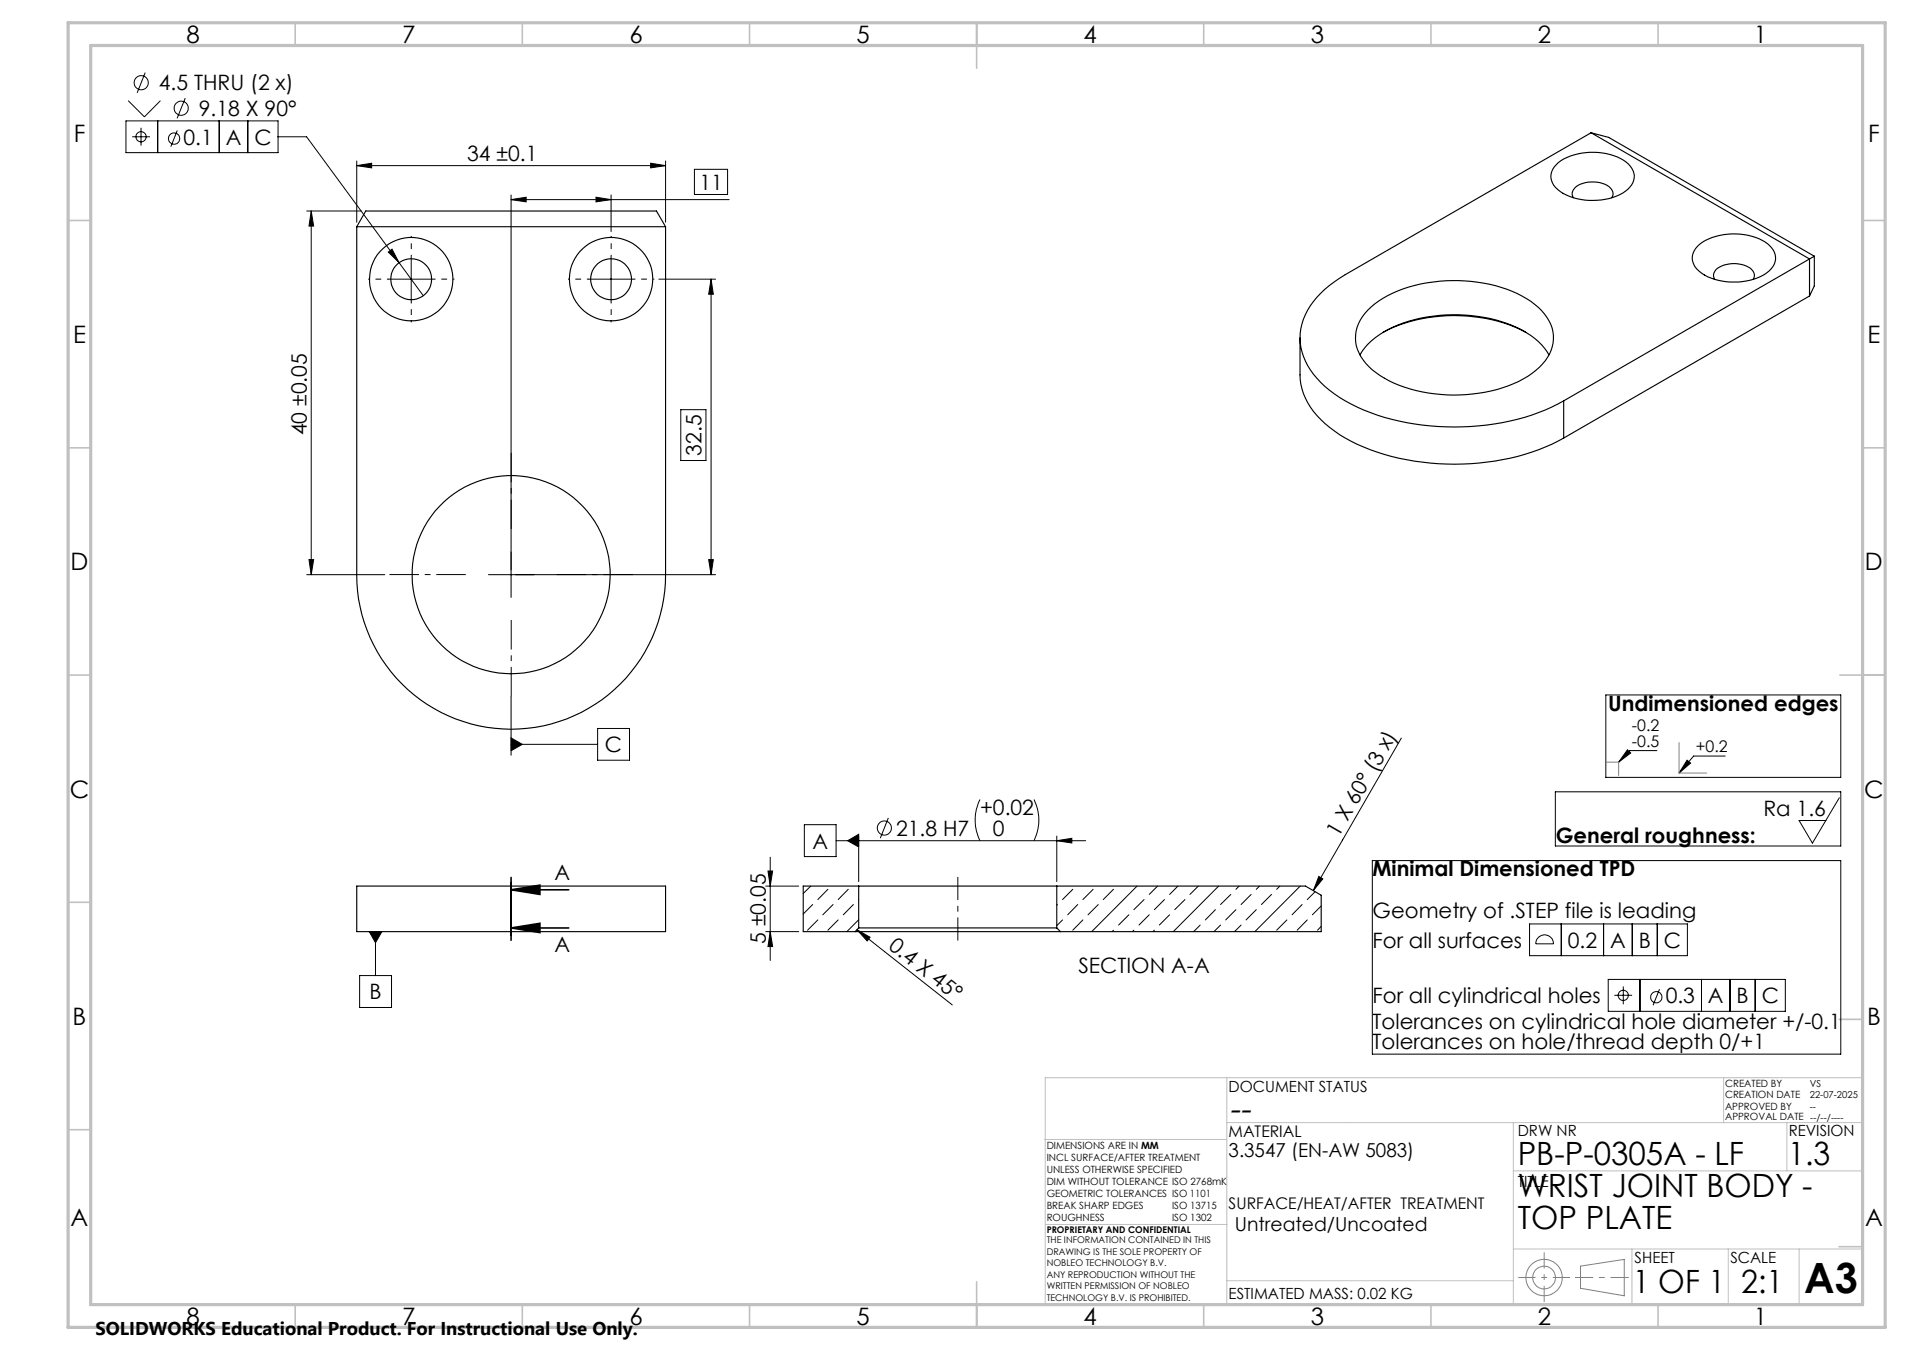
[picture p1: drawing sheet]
<svg xmlns="http://www.w3.org/2000/svg" width="420mm" height="297mm" viewBox="0 0 420 297" stroke-linecap="round" stroke-linejoin="round" font-family="sans-serif">
<g fill="none" stroke="#000" stroke-width=".22">
<path d="M32 16l-1.8 4.4M27.7 26.6h33.5v7h-33.5zM28.2 22.2l3.6 3.5 3.5-3.5M29.1 30.1h3.9M31 28.1v3.9M34.7 26.6v7M39 28.7l-1.4 3.6M40.8 21.6l-1.8 4.4M48.3 26.6v7M54.5 26.6v7M61.1 30.1h6.4l20.3 27.7M78.5 36.4l3.3-.5v1z"/>
<path d="M78.5 35.4v13.5M78.5 36.4h68M143.2 35.9l3.3 .5-3.3 .5zM146.5 35.4v13.5M152.9 37.2h7.3v5.6h-7.3zM67.5 46.4h12M68.5 46.4l.5 3.3h-1zM68.5 46.4v80M85.5 55.5l.8-.7 1.5 3zM87.8 57.8l5.4 7.2M90.5 56.4v10M112.5 43.9l3.3-.5v1z"/>
<path d="M112.5 42.9v88.5M112.5 43.9h48M131.2 43.4l3.3 .5-3.3 .5zM134.5 42.9v8M134.5 56.4v10M85.5 61.4h10M129.5 61.4h10M145 61.4h12.5M156.5 61.4l.5 3.3h-1zM156.5 61.4v65M149.9 90.1h5.5v11.2h-5.5zM67.5 126.4h17.2"/>
<path d="M68 123.1h1l-.5 3.3zM107.5 126.4h50M156 123.1h1l-.5 3.3zM112.5 153.2v13M353.5 152.9h51.7v18.1h-51.7zM112.5 162.3l2.5 1.5-2.5 1.4zM112.5 163.8h19.1M131.6 160.3h7v6.9h-7zM195.5 179.9l-1.7 4.5M215.7 175.9a10.2 10.2 0 0 0 0 9.1M227.6 175.9a10.2 10.2 0 0 1 0 9.1M308.5 162.4l-19.4 33.5"/>
<path d="M342.4 174.2h62.8v11.9h-62.8zM358.2 165l.8 .7-2.7 2zM364.7 165.1h-5.9l-2.5 2.6M371.4 167.2l.7 .7-2.5 2.2zM379.8 166.3h-7l-3.2 3.8M404.9 175.5l-5.9 10-3-5h5.9M168.6 194.9h7.2M169.1 191.6h1l-.6 3.3zM169.5 188.6v22.7M177.1 181.4h6.9v7.1h-6.9zM178.5 194.9l-1.7 1.7M178.9 199l-2.1 2.1"/>
<path d="M182.2 195.6l-2.2 2.3M183.4 199l-2.3 2.3M184 185h55M186.6 185l2.4-1.5v2.8zM186.7 195.6l-2.2 2.3M187.9 199l-2.3 2.3M189 197.8v.1M189 183.9v10.1M232.6 185l3.3-.6v1.1zM232.6 183.9v10.1M232.8 199l-.2 .1M236.1 195.6l-2.2 2.3"/>
<path d="M237.2 199l-2.2 2.3M240.6 195.6l-2.2 2.3M241.8 199l-2.3 2.3M245.1 195.6l-2.2 2.3M250.3 194.9l-10 10.1M251.8 197.9l-2.2 2.2M254.8 194.9l-1.8 1.9M256.3 197.9l-2.2 2.2M259.3 194.9l-1.8 1.9M260.8 197.9l-2.2 2.2M263.8 194.9l-1.9 1.9M268.3 194.9l-10 10.1"/>
<path d="M270.9 196.8l-2.2 2.2M272.8 194.9l-.7 .7M275.4 196.8l-2.2 2.2M277.2 194.9l-.7 .7M279.9 196.8l-2.2 2.2M281.7 194.9l-.7 .7M286.2 194.9l-10 10.1M286.6 199l-2.2 2.3M289.5 196.2l-1.7 1.7M290.3 192.8l.9 .6-2.1 2.5zM290.8 199.3l-1.9 2M302.1 189.3h103.1v42.6h-103.1z"/>
<path d="M79.2 214.6h7v7h-7zM81.3 205h2.8l-1.4 2.4zM82.7 205v9.6M168.6 205h7.2M169.5 205l.6 3.2h-1zM180 202.4l-2.2 2.2M184.5 202.4l-2.3 2.2M188.6 204.5l2.9 1.7-.6 .8zM188.6 204.5l21 16.6M189 202.3l-2.6 2.7M233.9 202.4l-1.3 1.3M238.4 202.4l-2.3 2.2"/>
<path d="M245.1 204.6l-.3 .4M248.5 201.3l-2.3 2.2M249.6 204.6l-.3 .4M253 201.3l-2.3 2.2M254.1 204.6l-.3 .4M257.5 201.3l-2.3 2.2M264.2 203.5l-1.5 1.5M267.5 200.1l-2.2 2.3M268.7 203.5l-1.5 1.5M272.1 200.1l-2.3 2.3M273.2 203.5l-1.5 1.5M276.5 200.1l-2.2 2.3"/>
<path d="M283.3 202.4l-2.3 2.2M287.8 202.4l-2.3 2.2M290.8 203.8l-.8 .8M336.7 203.3h34.7v7h-34.7zM338.7 206.2a1.99 1.99 0 0 1 2.1-.3 1.99 1.99 0 0 1 1.2 1.7h-3.9a1.92 1.92 0 0 1 .6-1.4zM343.7 203.3v7M353 203.3v7M354 215.5h39v7h-39zM355.4 219h3.9M357.3 217v3.9M359.3 203.3v7M361 215.5v7"/>
<path d="M364.8 203.3v7M365.3 217.6l-1.4 3.6M374.5 215.5v7M380.8 215.5v7M386.4 215.5v7"/>
<circle cx="31.1" cy="18.2" r="1.55"/>
<circle cx="31.1" cy="30.1" r="1.12"/>
<circle cx="38.3" cy="30.5" r="1.25"/>
<circle cx="39.9" cy="23.8" r="1.55"/>
<circle cx="194.7" cy="182.2" r="1.55"/>
<circle cx="357.3" cy="219" r="1.13"/>
<circle cx="364.6" cy="219.4" r="1.24"/>
</g>
<g fill="none" stroke="#808080" stroke-width=".22">
<path d="M353.6 167.7h2.7v2.9M369.6 163.4v6.7h6.1M347.9 278.5l9.6-1.4v8l-9.6-1.7z"/>
<circle cx="339.9" cy="281" r="2.51"/>
<circle cx="339.9" cy="281.1" r="4"/>
</g>
<path d="M334.2 281h11.4" fill="none" stroke="#808080" stroke-width=".22" stroke-dasharray="15.2 1.3 1.3 1.3" stroke-dashoffset="11.4" stroke-linecap="butt"/>
<path d="M339.9 275.5v10.9" fill="none" stroke="#808080" stroke-width=".22" stroke-dasharray="15.2 1.3 1.3 1.3" stroke-dashoffset="11.7" stroke-linecap="butt"/>
<path d="M346.7 281h11.8" fill="none" stroke="#808080" stroke-width=".22" stroke-dasharray="15.2 1.3 1.3 1.3" stroke-dashoffset="11.2" stroke-linecap="butt"/>
<g fill="none" stroke="#c0c0c0" stroke-width=".22">
<path d="M270.1 237.1v49.9M379.4 237.1v9.9M410.1 237.1h-180v49.9M230 250.7h40M270.1 247h140M333.1 257.6h77M333.1 247v40M393.3 247v10.6M230.2 269.4h39.9M333.1 274.8h77M359.2 274.8v12.2M380.4 274.8v12.2"/>
<path d="M396 274.8v12.2M270.1 281.8h63"/>
</g>
<g fill="none" stroke="#c0c0c0" stroke-width=".35">
<path d="M65 5v5M115 5v5M165 5v5M215 5v10M265 5v5M315 5v5M365 5v5M15 48.5h5M410 48.5h5M15 98.5h5M410 98.5h5M15 148.5h5"/>
<path d="M405 148.5h10M15 198.5h5M404.8 224.3h5M15 248.5h5M404.8 274.3h5M65 287v5M115 287v5M165 287v5M215 282v10M265 287v5M315 287v5M365 287v5"/>
</g>
<path d="M15 5h400v287h-400zM20 10h390v277h-390z" fill="none" stroke="#c0c0c0" stroke-width=".7"/>
<g fill="#000">
<path d="M290.3 192.8l.9 .6-2.1 2.5zM188.6 204.5l2.9 1.7-.6 .8z"/>
<path d="M78.5 36.4l3.3-.5v1zM143.2 35.9l3.3 .5-3.3 .5z"/>
<path d="M156.5 61.4l.5 3.3h-1zM156 123.1h1l-.5 3.3zM68.5 46.4l.5 3.3h-1zM68 123.1h1l-.5 3.3zM169.1 191.6h1l-.6 3.3zM169.5 205l.6 3.2h-1z"/>
<path d="M371.4 167.2l.7 .7-2.5 2.2zM358.2 165l.8 .7-2.7 2z"/>
<path d="M112.5 195.8l6.4-1.1v2.1zM112.5 204.1l6.4-1v2.1z"/>
<path d="M81.3 205l1.4 2.4 1.4-2.4zM85.5 55.5l2.3 2.3-1.5-3zM112.5 43.9l3.3-.5v1zM131.2 43.4l3.3 .5-3.3 .5zM112.5 162.3l2.5 1.5-2.5 1.4zM232.6 185l3.3-.6v1.1zM186.6 185l2.4 1.3v-2.8z"/>
</g>
<g fill="none" stroke="#000" stroke-width=".25">
<path d="M342.6 36.2a11.3 11.3 0 0 1 8.3-2.7 10.9 10.9 0 0 1 8 3.1 3.6 3.6 0 0 1-1.1 5.4 13.7 13.7 0 0 1-14.9-.3 3.5 3.5 0 0 1-.3-5.5zM350.2 29.2l-54.1 31.2a20.5 20.5 0 0 0-9.2 9.8 12.4 12.4 0 0 0 3 13 31.8 31.8 0 0 0 14.8 8.6 56.2 56.2 0 0 0 35.4-1.6l4.1-2M350.2 29.2l48.1 27.8M350.2 29.2l3.9 1 45.3 26.2M78.5 49.9v76.5a34 34 0 0 0 34 34 34 34 0 0 0 34-34v-76.5M78.5 49.9h68M78.5 49.9l2-3.5h64l2 3.5M346.3 43.5a1.95 1.95 0 0 1 1.1-2.7 6.7 6.7 0 0 1 7.1 .6 1.57 1.57 0 0 1 .3 2.1M373.7 54.2a12.6 12.6 0 0 1 10.1-2.6 8.6 8.6 0 0 1 6.8 3.9 3.7 3.7 0 0 1-1.7 4.5 13.9 13.9 0 0 1-14.3 .1 3.6 3.6 0 0 1-.9-5.9zM398.3 57l-54.1 31.2M398.3 57v8.1M399.4 56.4l-1.1 .6"/>
<path d="M399.4 56.4v6.5l-1.1 2.2M286.2 74.3v8.2a15 15 0 0 0 6.5 11.5 41.1 41.1 0 0 0 20.4 7.7 52 52 0 0 0 31.1-5.3M299.4 78.1a16.8 16.8 0 0 1 9.5-7.1 34.9 34.9 0 0 1 26.2 1.6 14.2 14.2 0 0 1 5.9 5.5M301.1 68.2a25.5 25.5 0 0 1 15.7-6.3 31.5 31.5 0 0 1 20.2 4.4 10.5 10.5 0 0 1 4.9 7.5 9.2 9.2 0 0 1-3.8 7.7 28.2 28.2 0 0 1-16.7 5.4 31.1 31.1 0 0 1-17.6-4.3 11 11 0 0 1-5.4-7.4 8.4 8.4 0 0 1 2.7-7zM304.5 73.1a35.3 35.3 0 0 1 31.3 0M377.4 61.5a2.07 2.07 0 0 1 1.6-3 6.6 6.6 0 0 1 6.6 .8 1.61 1.61 0 0 1 .3 2.2M398.3 65.1l-54.1 31.3M344.2 88.2v8.2M78.5 194.9h68v10.1h-68zM189 194.9h43.6M189 194.9h-12.2v10.1h11.4M189 194.9v9.2"/>
<path d="M232.6 194.9v9.2M232.6 194.9h54.8l3.4 2.1v8h-57.4M188.2 205h45.2M189 204.1h43.6M189 204.1l-.8 .9M232.6 204.1l.8 .9"/>
<circle cx="90.5" cy="61.4" r="9.2"/>
<circle cx="90.5" cy="61.4" r="4.5"/>
<circle cx="134.5" cy="61.4" r="9.2"/>
<circle cx="134.5" cy="61.4" r="4.5"/>
<circle cx="112.5" cy="126.4" r="21.8"/>
</g>
<path d="M112.5 195.8l6.4-1.1v2.1zM112.5 195.8h12.7M112.5 193v13.9M112.5 204.1l6.4-1v2.1zM112.5 204.1h12.7" fill="none" stroke="#000" stroke-width=".35"/>
<path d="M90.5 56.4v-4.5M134.5 56.4v-4.5M85.5 61.4h-4.5M90.5 66.4v4.5M95.5 61.4h4.5M129.5 61.4h-4.5M134.5 66.4v4.5M139.5 61.4h4.5" fill="none" stroke="#000" stroke-width=".22" stroke-dasharray="15.2 1.3 1.3 1.3" stroke-dashoffset="14.9" stroke-linecap="butt"/>
<path d="M112.5 116.4v-16.8M102.5 126.4h-16.8M112.5 136.4v16.8M122.5 126.4h16.8" fill="none" stroke="#000" stroke-width=".22" stroke-dasharray="15.2 1.3 1.3 1.3" stroke-dashoffset="8.7" stroke-linecap="butt"/>
<path d="M210.8 206.9v-14" fill="none" stroke="#000" stroke-width=".22" stroke-dasharray="15.2 1.3 1.3 1.3" stroke-dashoffset="10.1" stroke-linecap="butt"/>
<text font-size="9.2" x="397.2" y="284.5">A3</text>
<text font-size="7.3" x="270.4" y="246.3">--</text>
<g font-size="7.1">
<text x="334.1" y="256.2">PB-P-0305A - LF</text>
<text x="393.6" y="256.2">1.3</text>
<text x="334.1" y="263.3">WRIST JOINT BODY -</text>
<text x="334.1" y="270.3">TOP PLATE</text>
<text x="359.4" y="284.5">1 OF 1</text>
<text x="383.3" y="284.5">2:1</text>
</g>
<g font-size="5.3">
<text x="41" y="9.5">8</text>
<text x="88.5" y="9.5">7</text>
<text x="138.5" y="9.5">6</text>
<text x="188.5" y="9.5">5</text>
<text x="238.5" y="9.5">4</text>
<text x="288.5" y="9.5">3</text>
<text x="338.5" y="9.5">2</text>
<text x="386" y="9.5">1</text>
<text x="16.2" y="31.3">F</text>
<text x="411.2" y="31.3">F</text>
<text x="16.1" y="75.5">E</text>
<text x="411.1" y="75.5">E</text>
<text x="15.5" y="125.5">D</text>
<text x="410.5" y="125.5">D</text>
<text x="15.4" y="175.5">C</text>
<text x="410.4" y="175.5">C</text>
<text x="16" y="225.5">B</text>
<text x="411" y="225.5">B</text>
<text x="15.5" y="269.8">A</text>
<text x="410.5" y="269.8">A</text>
<text x="41" y="291.5">8</text>
<text x="88.5" y="291.5">7</text>
<text x="138.5" y="291.5">6</text>
<text x="188.5" y="291.5">5</text>
<text x="238.5" y="291.5">4</text>
<text x="288.5" y="291.5">3</text>
<text x="338.5" y="291.5">2</text>
<text x="386" y="291.5">1</text>
</g>
<g font-size="4.7">
<text x="35" y="19.9">4.5 THRU (2 x)</text>
<text x="43.8" y="25.5">9.18 X 90°</text>
<text x="40.4" y="31.8">0.1</text>
<text x="49.7" y="31.8">A</text>
<text x="56" y="31.8">C</text>
<text x="102.8" y="35.4">34 ±0.1</text>
<text x="153.9" y="41.8">11</text>
<text x="67.5" y="95.8" transform="rotate(-90 67.5 95.8)">40 ±0.05</text>
<text x="154.4" y="100.2" transform="rotate(-90 154.4 100.2)">32.5</text>
<text x="354" y="156.4">Undimensioned edges</text>
<text x="133.2" y="165.5">C</text>
<text x="215.7" y="179.4">+0.02</text>
<text x="388.2" y="179.5">Ra 1.6</text>
<text x="197.3" y="183.9">21.8 H7</text>
<text x="218.6" y="183.9">0</text>
<text x="294.7" y="184.3" transform="rotate(-60 294.7 184.3)">1 X 60° (3 x)</text>
<text x="342.5" y="185.5">General roughness:</text>
<text x="178.8" y="186.7">A</text>
<text x="122" y="193.5">A</text>
<text x="302.1" y="192.8">Minimal Dimensioned TPD</text>
<text x="302.1" y="201.9">Geometry of .STEP file is leading</text>
<text x="122" y="209.5">A</text>
<text x="168.6" y="207.6" transform="rotate(-90 168.6 207.6)">5 ±0.05</text>
<text x="195.4" y="208.6" transform="rotate(38 195.4 208.6)">0.4 X 45°</text>
<text x="302.1" y="208.5">For all surfaces</text>
<text x="345.1" y="208.5">0.2</text>
<text x="354.4" y="208.5">A</text>
<text x="360.7" y="208.5">B</text>
<text x="366.3" y="208.5">C</text>
<text x="237.4" y="214.1">SECTION A-A</text>
<text x="81.3" y="219.9">B</text>
<text x="302.1" y="220.7">For all cylindrical holes</text>
<text x="366.7" y="220.7">0.3</text>
<text x="376" y="220.7">A</text>
<text x="382.3" y="220.7">B</text>
<text x="387.8" y="220.7">C</text>
<text x="302.1" y="226.3">Tolerances on cylindrical hole diameter +/-0.1</text>
<text x="302.1" y="230.9">Tolerances on hole/thread depth 0/+1</text>
</g>
<g font-size="4.2">
<text x="270.4" y="254.6">3.3547 (EN-AW 5083)</text>
<text x="271.8" y="270.8">Untreated/Uncoated</text>
</g>
<text font-size="4.1" x="21" y="293.7">SOLIDWORKS Educational Product. For Instructional Use Only.</text>
<g font-size="3.5">
<text x="359.2" y="160.9">-0.2</text>
<text x="359.2" y="164.3">-0.5</text>
<text x="373.3" y="165.5">+0.2</text>
<text x="270.4" y="250.1">MATERIAL</text>
<text x="270.4" y="266">SURFACE/HEAT/AFTER TREATMENT</text>
</g>
<g font-size="3.4">
<text x="270.4" y="240.2">DOCUMENT STATUS</text>
<text x="334.1" y="250">DRW NR</text>
<text x="393.7" y="250">REVISION</text>
<text x="334.1" y="261.1">TITLE</text>
<text x="359.8" y="277.9">SHEET</text>
<text x="380.9" y="277.9">SCALE</text>
<text x="270.4" y="285.7">ESTIMATED MASS: 0.02 KG</text>
</g>
<g font-size="2.2">
<text x="379.7" y="239.1">CREATED BY</text>
<text x="379.7" y="244.2">APPROVED BY</text>
<text x="379.7" y="241.6">CREATION DATE</text>
<text x="379.7" y="246.5">APPROVAL DATE --/--/----</text>
<text x="230.4" y="252.7">DIMENSIONS ARE IN MM</text>
<text x="230.4" y="255.4">INCL SURFACE/AFTER TREATMENT</text>
<text x="230.4" y="258">UNLESS OTHERWISE SPECIFIED</text>
<text x="230.4" y="260.7">DIM WITHOUT TOLERANCE ISO 2768mK</text>
<text x="230.4" y="263.3">GEOMETRIC TOLERANCES ISO 1101</text>
<text x="230.4" y="266">BREAK SHARP EDGES</text>
<text x="230.4" y="268.6">ROUGHNESS</text>
<text x="258" y="266">ISO 13715</text>
<text x="258" y="268.7">ISO 1302</text>
</g>
<g font-size="2.1">
<text x="398.4" y="239.1">VS</text>
<text x="398.4" y="244.2">--</text>
<text x="398.4" y="241.7">22-07-2025</text>
</g>
<g font-size="2">
<text x="230.4" y="271.3">PROPRIETARY AND CONFIDENTIAL</text>
<text x="230.4" y="273.5">THE INFORMATION CONTAINED IN THIS</text>
<text x="230.4" y="276.1">DRAWING IS THE SOLE PROPERTY OF</text>
<text x="230.4" y="278.6">NOBLEO TECHNOLOGY B.V.</text>
<text x="230.4" y="281.1">ANY REPRODUCTION WITHOUT THE</text>
<text x="230.4" y="283.6">WRITTEN PERMISSION OF NOBLEO</text>
<text x="230.4" y="286.2">TECHNOLOGY B.V. IS PROHIBITED.</text>
</g>
</svg>
